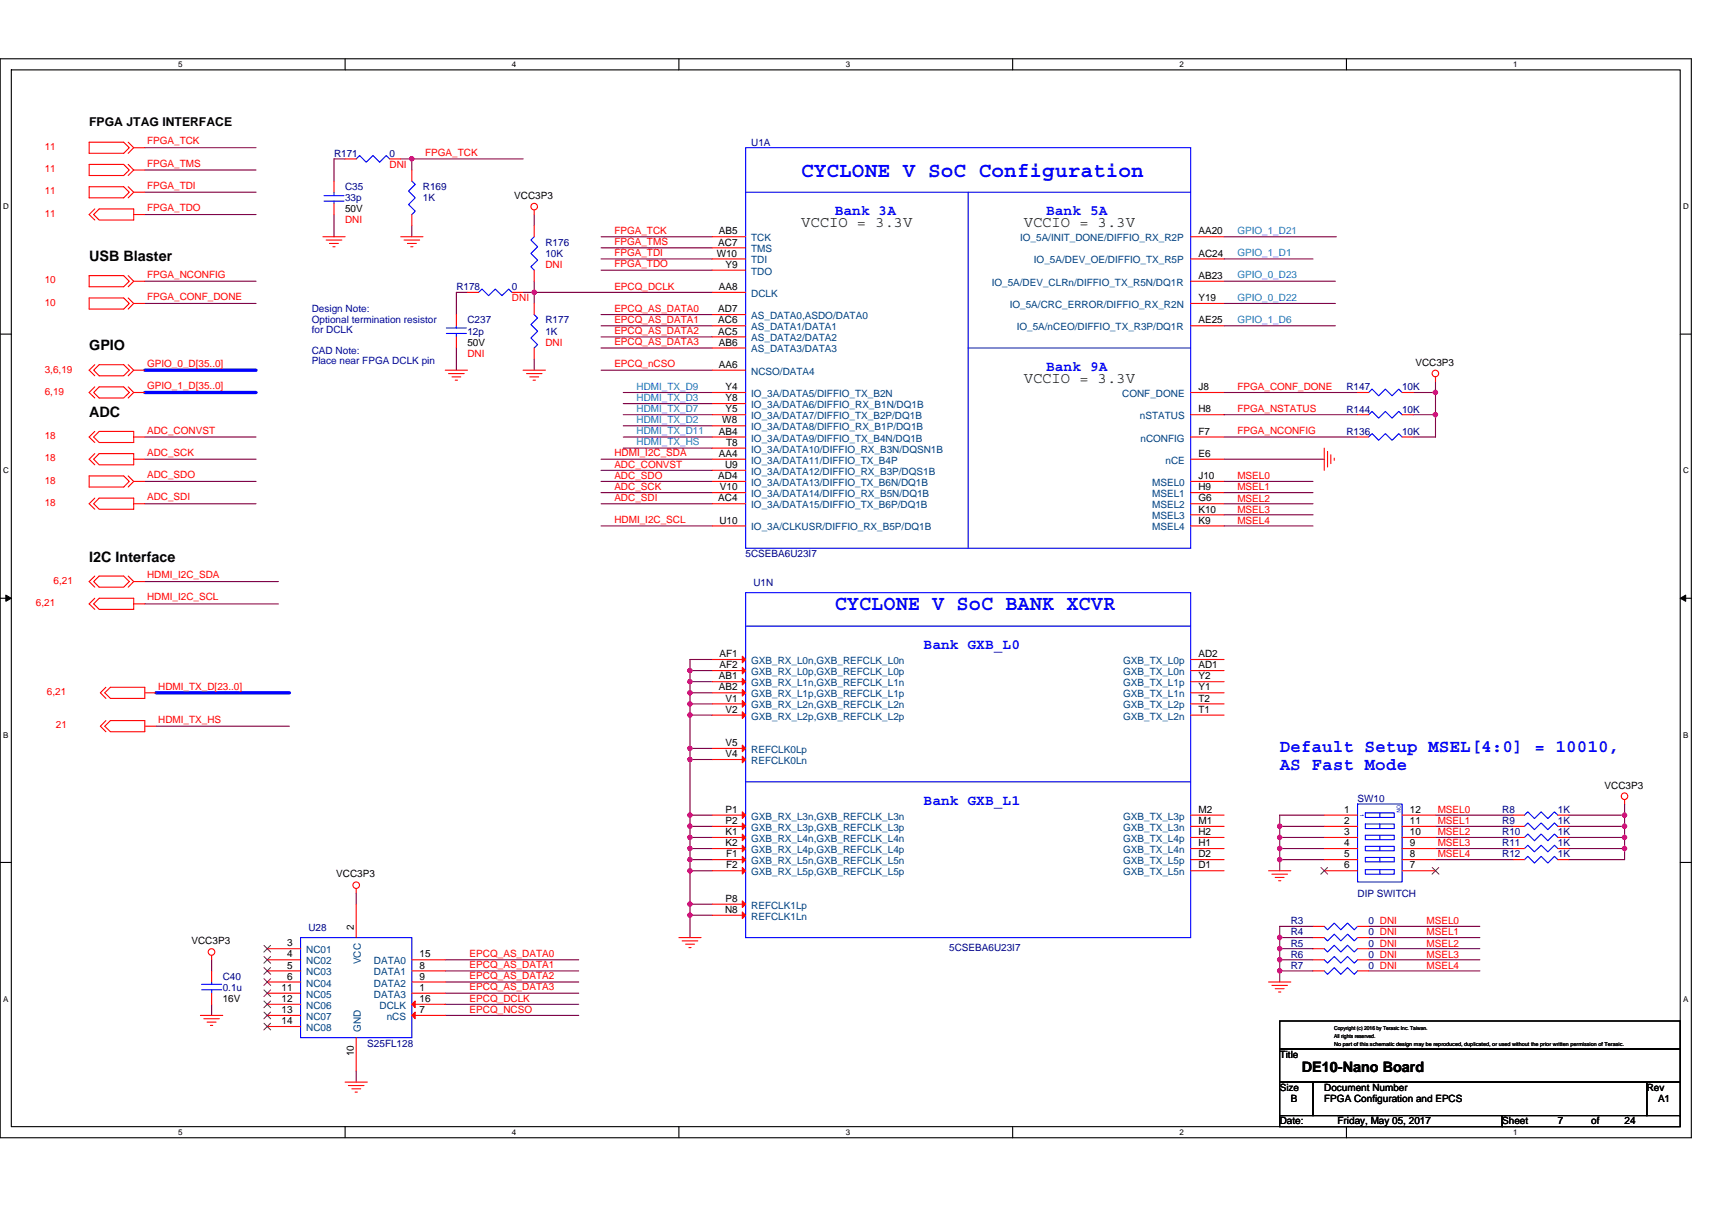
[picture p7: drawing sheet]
<svg xmlns="http://www.w3.org/2000/svg" width="297mm" height="210mm" viewBox="0 0 297 210" stroke-linecap="round" stroke-linejoin="round" font-family="sans-serif">
<path d="M0 10.2h293.5v187.2h-293.5zM2 12.1h289.5v183.4h-289.5z" fill="none" stroke="#000" stroke-width=".19"/>
<g fill="#fff">
<path d="M30.9 10.4h.8v1.6h-.8z"/>
<path d="M30.9 195.7h.8v1.6h-.8z"/>
</g>
<path d="M59.9 10.2v1.9M59.9 195.5v1.9" fill="none" stroke="#000" stroke-width=".19"/>
<g fill="#fff">
<path d="M88.8 10.4h.8v1.6h-.8z"/>
<path d="M88.8 195.7h.8v1.6h-.8z"/>
</g>
<path d="M117.8 10.2v1.9M117.8 195.5v1.9" fill="none" stroke="#000" stroke-width=".19"/>
<g fill="#fff">
<path d="M146.7 10.4h.8v1.6h-.8z"/>
<path d="M146.7 195.7h.8v1.6h-.8z"/>
</g>
<path d="M175.7 10.2v1.9M175.7 195.5v1.9" fill="none" stroke="#000" stroke-width=".19"/>
<g fill="#fff">
<path d="M204.7 10.4h.7v1.6h-.7z"/>
<path d="M204.7 195.7h.7v1.6h-.7z"/>
</g>
<path d="M233.6 10.2v1.9M233.6 195.5v1.9" fill="none" stroke="#000" stroke-width=".19"/>
<g fill="#fff">
<path d="M262.6 10.4h.7v1.6h-.7z"/>
<path d="M262.6 195.7h.7v1.6h-.7z"/>
<path d="M.5 35.1h1v1.5h-1z"/>
<path d="M292 35.1h1v1.5h-1z"/>
<path d="M.5 80.9h1v1.5h-1z"/>
<path d="M292 80.9h1v1.5h-1z"/>
</g>
<path d="M0 58h2M291.5 58h2" fill="none" stroke="#000" stroke-width=".19"/>
<g fill="#fff">
<path d="M.5 126.7h.9v1.6h-.9z"/>
<path d="M292 126.7h.9v1.6h-.9z"/>
</g>
<path d="M0 103.8h2M291.5 103.8h2" fill="none" stroke="#000" stroke-width=".19"/>
<path d="M1 103.3l1 .5-1 .6zM291.5 103.8l1-.5v1.1z" fill="#000" stroke="#000" stroke-width=".17"/>
<g fill="#fff">
<path d="M.5 172.6h.9v1.5h-.9z"/>
<path d="M292 172.6h.9v1.5h-.9z"/>
</g>
<path d="M0 149.7h2M291.5 149.7h2M222 177.2h69.5v4.8h-69.5zM222 182h69.5v5.8h-69.5zM222 187.8h5.8v5.8h-5.8zM222 193.6h38.6v1.9h-38.6zM227.8 187.8h57.9v5.8h-57.9zM260.6 193.6h30.9v1.9h-30.9zM285.7 187.8h5.8v5.8h-5.8z" fill="none" stroke="#000" stroke-width=".19"/>
<g fill="none" stroke="#800040" stroke-width=".19">
<path d="M25.1 37.2h19.3M25.1 25.6h19.3M25.1 29.5h19.3M25.1 33.4h19.3M58 37.2v3.9M59.9 27.6h-1.9v3.8M69.5 27.6h2M71.5 39.2v1.9M71.5 27.6v1.9M71.5 27.6h19.3M92.7 37.2v2M25.1 48.8h19.3"/>
<path d="M25.1 52.7h19.3M81.1 50.7h-1.9v3.9M90.8 50.7h1.9M92.7 50.7v2M92.7 48.8v1.9M92.7 50.7h30.9M104.3 43h19.3M104.3 46.9h19.3M104.3 44.9h19.3M104.3 41.1h19.3M104.3 58.5h19.3M104.3 54.6h19.3"/>
<path d="M104.3 56.5h19.3M212.4 48.8h19.3M212.4 52.7h19.3M212.4 56.5h19.3M212.4 44.9h15.4M212.4 41.1h19.5M25.1 75.8h19.3M25.1 79.7h19.3M79.2 60.4v3.8M92.7 62.3v1.9M104.3 64.2h19.3M104.3 60.4h19.3"/>
<path d="M104.3 79.7h19.3M108.1 68.1h15.5M108.1 70h15.5M108.1 72h15.5M108.1 73.9h15.5M108.1 75.8h15.5M108.1 77.8h15.5M212.4 79.7h17.4M212.4 75.8h23.1M212.4 72h23.1M212.4 68.1h23.1M245.2 68.1h3.9"/>
<path d="M245.2 72h3.9v3.8h-3.9M249.1 66.2v1.9M249.1 68.1v3.9M25.1 83.5h19.3M25.1 87.4h19.3M104.3 85.5h19.3M104.3 87.4h19.3M104.3 83.5h19.3M104.3 81.6h19.3M104.3 91.3h19.3M212.4 85.5h15.4M212.4 83.5h15.4"/>
<path d="M212.4 91.3h15.4M212.4 87.4h15.4M212.4 89.3h15.4M25.1 104.8h23.2M25.1 100.9h23.2M119.7 116.4v1.9M119.7 118.3v1.9M119.7 116.4h3.9M119.7 118.3h3.9M123.6 114.4h-3.9v2M27.1 126h23.1M119.7 120.2v2"/>
<path d="M119.7 122.2v1.9M119.7 124.1v5.8M119.7 129.9v1.9M119.7 131.8v9.7M119.7 120.2h3.9M119.7 122.2h3.9M119.7 124.1h3.9M119.7 129.9h3.9M119.7 131.8h3.9M281.9 139.5v2M61.8 155v1.9M119.7 141.5v1.9"/>
<path d="M119.7 143.4v1.9M119.7 145.3v2M119.7 147.3v1.9M119.7 149.2v1.9M119.7 151.1v5.8M119.7 156.9v1.9M119.7 158.8v3.9M119.7 141.5h3.9M119.7 143.4h3.9M119.7 145.3h3.9M119.7 147.3h3.9M119.7 149.2h3.9"/>
<path d="M119.7 151.1h3.9M119.7 156.9h3.9M119.7 158.8h3.9M222 145.3v2M222 147.3v1.9M222 149.2v1.9M222 143.4v1.9M222 143.4h7.8M222 145.3h7.8M222 147.3h7.8M222 149.2h7.8M229.8 141.5h-7.8v1.9"/>
<path d="M249.1 145.3h13.5M249.1 147.3h13.5M249.1 143.4h13.5M249.1 141.5h13.5M249.1 149.2h13.5M272.2 143.4h9.7M272.2 145.3h9.7M272.2 147.3h9.7M272.2 141.5h9.7M281.9 147.3v1.9h-9.7M281.9 143.4v1.9M281.9 145.3v2"/>
<path d="M281.9 141.5v1.9M36.7 166.6v1.9M36.7 174.3v1.9M77.3 166.6h23.1M77.3 174.3h23.1M77.3 176.2h23.1M77.3 172.4h23.1M77.3 170.4h23.1M77.3 168.5h23.1M222 166.6v1.9M222 164.6v2M222 168.5v1.9"/>
<path d="M222 162.7v1.9M222 168.5h5.8M222 166.6h5.8M222 164.6h5.8M222 162.7h5.8M227.8 160.8h-5.8v1.9M237.5 160.8h19.3M237.5 162.7h19.3M237.5 164.6h19.3M237.5 166.6h19.3M237.5 168.5h19.3M61.8 185.9v1.9"/>
</g>
<g fill="#f0f" stroke="#f0f" stroke-width=".19">
<circle cx="249" cy="72" r=".38"/>
<circle cx="249" cy="68.1" r=".38"/>
<circle cx="71.4" cy="27.6" r=".38"/>
<circle cx="92.7" cy="50.7" r=".38"/>
<circle cx="281.9" cy="143.4" r=".38"/>
<circle cx="281.9" cy="145.3" r=".38"/>
<circle cx="222" cy="145.3" r=".38"/>
<circle cx="222" cy="143.4" r=".38"/>
<circle cx="281.9" cy="141.5" r=".38"/>
<circle cx="222" cy="149.2" r=".38"/>
<circle cx="222" cy="147.2" r=".38"/>
<circle cx="281.9" cy="147.2" r=".38"/>
<circle cx="222" cy="168.5" r=".38"/>
<circle cx="222" cy="166.5" r=".38"/>
<circle cx="222" cy="164.6" r=".38"/>
<circle cx="222" cy="162.7" r=".38"/>
<circle cx="119.7" cy="116.4" r=".38"/>
<circle cx="119.7" cy="149.2" r=".38"/>
<circle cx="119.7" cy="120.2" r=".38"/>
<circle cx="119.7" cy="118.3" r=".38"/>
<circle cx="119.7" cy="122.2" r=".38"/>
<circle cx="119.7" cy="129.9" r=".38"/>
<circle cx="119.7" cy="124.1" r=".38"/>
<circle cx="119.7" cy="131.8" r=".38"/>
<circle cx="119.7" cy="141.5" r=".38"/>
<circle cx="119.7" cy="145.3" r=".38"/>
<circle cx="119.7" cy="143.4" r=".38"/>
<circle cx="119.7" cy="147.2" r=".38"/>
<circle cx="119.7" cy="156.9" r=".38"/>
<circle cx="119.7" cy="151.1" r=".38"/>
<circle cx="119.7" cy="158.8" r=".38"/>
</g>
<path d="M25.1 64.2h19.3M25.1 68.1h19.3M27.1 120.2h23.1" fill="none" stroke="#00f" stroke-width=".57"/>
<g fill="none" stroke="#f00" stroke-width=".19">
<path d="M15.5 24.7h6l.9 .9-.9 1h-6zM15.5 32.4h6l.9 1-.9 .9h-6zM15.5 28.5h6l.9 1-.9 1h-6zM16.4 36.3l-.9 .9 .9 1M17.2 36.3h6v1.9h-6l-.9-1zM22.2 24.7l1 .9M22.2 32.4l1 1M22.2 28.5l1 1M23.2 25.6l-1 1M23.2 33.4l-1 .9M23.2 29.5l-1 1M23.2 25.6h1.9"/>
<path d="M23.2 33.4h1.9M23.2 29.5h1.9M23.2 37.2h1.9M58 35.3v1.9M58 31.4v2M59.9 27.6h1.9M67.6 27.6h1.9M71.5 37.2v2M71.5 29.5v1.9M92.7 36.4v.8M92.7 39.2v1.9M15.5 47.8h6l.9 1-.9 1h-6z"/>
<path d="M15.5 51.7h6l.9 1-.9 .9h-6zM22.2 47.8l1 1M22.2 51.7l1 1M23.2 48.8l-1 1M23.2 52.7l-1 .9M23.2 48.8h1.9M23.2 52.7h1.9M56 41.1h3.9M56.6 41.7h2.7M57.2 42.2h1.5M57.8 42.8h.3M69.5 41.1h3.9"/>
<path d="M70.1 41.7h2.7M70.7 42.2h1.5M71.3 42.8h.3M79.2 54.6v1.9M79.2 58.5v1.9M81.1 50.7h1.9M88.8 50.7h2M92.7 52.7v1.9M92.7 46.9v1.9M123.6 46.9h5.8M123.6 43h5.8M123.6 41.1h5.8"/>
<path d="M123.6 58.5h5.8M123.6 44.9h5.8M123.6 56.5h5.8M123.6 50.7h5.8M123.6 54.6h5.8M206.6 41.1h5.8M206.6 52.7h5.8M206.6 56.5h5.8M206.6 44.9h5.8M206.6 48.8h5.8M16.4 63.3l-.9 .9 .9 1M16.4 74.9l-.9 .9 .9 1"/>
<path d="M16.4 78.7l-.9 1 .9 1M16.4 67.1l-.9 1 .9 1M17.2 63.3h4.3l.9 .9-.9 1h-4.3l-.9-1zM17.2 67.1h4.3l.9 1-.9 1h-4.3l-.9-1zM17.2 74.9h6v1.9h-6l-.9-1zM17.2 78.7h6v2h-6l-.9-1zM22.2 63.3l1 .9M22.2 67.1l1 1M23.2 64.2l-1 1M23.2 68.1l-1 1M23.2 64.2h1.9M23.2 68.1h1.9"/>
<path d="M23.2 75.8h1.9M23.2 79.7h1.9M77.3 64.2h3.8M77.8 64.8h2.7M78.4 65.4h1.5M79 66h.4M90.8 64.2h3.8M91.4 64.8h2.6M91.9 65.4h1.6M92.5 66h.4M92.7 60.4v1.9M123.6 64.2h5.8"/>
<path d="M123.6 60.4h5.8M123.6 70h5.8M123.6 68.1h5.8M123.6 73.9h5.8M123.6 72h5.8M123.6 77.8h5.8M123.6 75.8h5.8M123.6 79.7h5.8M206.6 68.1h5.8M206.6 72h5.8M206.6 79.7h5.8M206.6 75.8h5.8"/>
<path d="M229.8 77.8v3.8M230.3 78.3v2.7M230.9 78.9v1.6M231.5 79.5v.4M235.5 68.1h2M235.5 72h2M235.5 75.8h2M243.3 68.1h1.9M243.3 72h1.9M243.3 75.8h1.9M249.1 65.4v.8M15.5 82.6h6l.9 .9-.9 1h-6z"/>
<path d="M16.4 86.4l-.9 1 .9 1M16.4 100l-.9 .9 .9 1M17.2 86.4h6v2h-6l-.9-1zM22.2 82.6l1 .9M22.2 100l1 .9M23.2 83.5l-1 1M23.2 83.5h1.9M23.2 87.4h1.9M123.6 81.6h5.8M123.6 85.5h5.8M123.6 83.5h5.8M123.6 91.3h5.8"/>
<path d="M123.6 87.4h5.8M206.6 83.5h5.8M206.6 85.5h5.8M206.6 87.4h5.8M206.6 89.3h5.8M206.6 91.3h5.8M16.3 100.9l.9-.9h4.3l.9 .9-.9 1h-4.3zM16.4 103.8l-.9 1 .9 .9M17.2 103.8h6v1.9h-6l-.9-.9zM18.4 119.3l-1 .9 1 1M23.2 100.9l-1 1M23.2 100.9h1.9"/>
<path d="M23.2 104.8h1.9M123.6 114.4h5.8M123.6 116.4h5.8M123.6 118.3h5.8M206.6 114.4h5.8M206.6 116.4h5.8M206.6 118.3h5.8M18.2 120.2l1-.9h5.9v1.9h-5.9zM18.4 125.1l-1 .9 1 1M19.2 125.1h5.9v1.9h-5.9l-1-1zM25.1 120.2h2M25.1 126h2"/>
<path d="M123.6 129.9h5.8M123.6 131.8h5.8M123.6 120.2h5.8M123.6 122.2h5.8M123.6 124.1h5.8M206.6 120.2h5.8M206.6 122.2h5.8M206.6 124.1h5.8M281.9 138.8v.7M61.8 154.2v.8M61.8 156.9v5.8M123.6 141.5h5.8"/>
<path d="M123.6 143.4h5.8M123.6 145.3h5.8M123.6 147.3h5.8M123.6 149.2h5.8M123.6 151.1h5.8M123.6 156.9h5.8M123.6 158.8h5.8M206.6 141.5h5.8M206.6 143.4h5.8M206.6 145.3h5.8M206.6 147.3h5.8M206.6 149.2h5.8"/>
<path d="M206.6 151.1h5.8M220.1 151.1h3.9M220.7 151.7h2.7M221.3 152.3h1.5M221.8 152.8h.4M229.8 141.5h5.7M229.8 143.4h5.7M229.8 145.3h5.7M229.8 147.3h5.7M229.8 149.2h5.7M229.8 151.1h5.7M243.3 141.5h5.8"/>
<path d="M243.3 143.4h5.8M243.3 145.3h5.8M243.3 147.3h5.8M243.3 149.2h5.8M243.3 151.1h5.8M262.6 145.3h1.9M262.6 149.2h1.9M262.6 143.4h1.9M262.6 141.5h1.9M262.6 147.3h1.9M270.3 145.3h1.9M270.3 149.2h1.9"/>
<path d="M270.3 143.4h1.9M270.3 141.5h1.9M270.3 147.3h1.9M34.8 176.2h3.8M35.4 176.8h2.7M35.9 177.4h1.6M36.5 177.9h.4M36.7 165.8v.8M36.7 168.5v1.9M36.7 172.4v1.9M46.4 164.6h5.8M46.4 166.6h5.8"/>
<path d="M46.4 168.5h5.8M46.4 170.4h5.8M46.4 172.4h5.8M46.4 174.3h5.8M46.4 176.2h5.8M46.4 178.1h5.8M71.5 176.2h5.8M71.5 168.5h5.8M71.5 174.3h5.8M71.5 166.6h5.8M71.5 170.4h5.8M71.5 172.4h5.8"/>
<path d="M117.8 162.7h3.8M118.4 163.3h2.7M119 163.9h1.5M119.5 164.4h.4M220.1 170.4h3.9M220.7 171h2.7M221.3 171.6h1.5M221.8 172.1h.4M227.8 166.6h2M227.8 162.7h2M227.8 168.5h2M227.8 164.6h2"/>
<path d="M227.8 160.8h2M235.5 166.6h2M235.5 162.7h2M235.5 168.5h2M235.5 164.6h2M235.5 160.8h2M59.9 187.8h3.8M60.4 188.4h2.8M61 189h1.6M61.6 189.5h.4M61.8 180.1v5.8"/>
<circle cx="92.7" cy="35.9" r=".57"/>
<circle cx="249" cy="64.8" r=".57"/>
<circle cx="281.9" cy="138.2" r=".57"/>
<circle cx="61.8" cy="153.6" r=".57"/>
<circle cx="36.7" cy="165.2" r=".57"/>
</g>
<g fill="none" stroke="#00f" stroke-width=".19">
<path d="M56.2 34h3.5M56.2 34.9h3.5M58 34.9v.4M58 33.4v.6M61.8 27.6l.6-.6 1.1 1.2 1.2-1.2 1.2 1.2 1.1-1.2 .6 .6M71.5 31.4l.5 .6-1.1 1.2 1.1 1.1-1.1 1.2 1.1 1.1-.5 .6M129.4 25.6h77.2v69.5h-77.2zM129.4 33.4h77.2M168 33.4v61.7M77.4 57.9h3.5M77.4 56.9h3.5M79.2 56.5v.4"/>
<path d="M79.2 57.9v.6M83 50.7l.6-.5 1.2 1.1 1.1-1.1 1.2 1.1 1.2-1.1 .5 .5M92.7 54.6l.6 .6-1.2 1.1 1.2 1.2-1.2 1.2 1.2 1.1-.6 .6M92.7 41.1l-.6 .6 1.2 1.1-1.2 1.2 1.2 1.1-1.2 1.2 .6 .6M168 60.4h38.6M237.5 68.1l.6-.6 1.1 1.2 1.2-1.2 1.1 1.2 1.2-1.2 .6 .6M237.5 72l.6-.6 1.1 1.2 1.2-1.2 1.1 1.2 1.2-1.2 .6 .6M237.5 75.8l.6-.6 1.1 1.2 1.2-1.2 1.1 1.2 1.2-1.2 .6 .6M129.4 102.8h77.2v59.9h-77.2zM129.4 108.6h77.2M129.4 135.7h77.2M235.5 139.5h7.8v13.6h-7.8z"/>
<path d="M236.9 141.1h5v.8h-5zM236.9 143h5v.8h-5zM236.9 144.9h5v.8h-5zM236.9 146.9h5v.7h-5zM236.9 148.8h5v.8h-5zM236.9 150.9h5v.8h-5zM239.4 141.1v.8M239.4 143v.8M239.4 144.9v.8M239.4 146.9v.7M239.4 148.8v.8M239.4 150.9v.8"/>
<path d="M264.5 145.3l.6-.6 1.1 1.2 1.2-1.2 1.2 1.2 1.1-1.2 .6 .6M264.5 149.2l.6-.6 1.1 1.2 1.2-1.2 1.2 1.2 1.1-1.2 .6 .6M264.5 143.4l.6-.6 1.1 1.2 1.2-1.2 1.2 1.2 1.1-1.2 .6 .6M264.5 141.5l.6-.6 1.1 1.1 1.2-1.1 1.2 1.1 1.1-1.1 .6 .6M264.5 147.3l.6-.6 1.1 1.1 1.2-1.1 1.2 1.1 1.1-1.1 .6 .6M35 171.8h3.5M35 170.8h3.5M36.7 170.4v.4M36.7 171.8v.6M52.2 162.7h19.3v17.4h-19.3zM229.8 166.6l.5 .5 1.2-1.1 1.1 1.1 1.2-1.1 1.2 1.1 .5-.5M229.8 162.7l.5 .6 1.2-1.2 1.1 1.2 1.2-1.2 1.2 1.2 .5-.6"/>
<path d="M229.8 168.5l.5 .6 1.2-1.2 1.1 1.2 1.2-1.2 1.2 1.2 .5-.6M229.8 164.6l.5 .6 1.2-1.2 1.1 1.2 1.2-1.2 1.2 1.2 .5-.6M229.8 160.8l.5 .6 1.2-1.2 1.1 1.2 1.2-1.2 1.2 1.2 .5-.6"/>
</g>
<g fill="#f00" stroke="#f00" stroke-width=".19">
<path d="M128.8 129.3l.6 .6-.6 .6z"/>
<path d="M128.8 131.2l.6 .6-.6 .6z"/>
<path d="M128.8 113.9l.6 .5-.6 .6z"/>
<path d="M128.8 115.8l.6 .6-.6 .5z"/>
<path d="M128.8 117.7l.6 .6-.6 .6z"/>
<path d="M128.8 119.7l.6 .5-.6 .6z"/>
<path d="M128.8 121.6l.6 .6-.6 .5z"/>
<path d="M128.8 123.5l.6 .6-.6 .6z"/>
<path d="M128.8 140.9l.6 .6-.6 .5z"/>
<path d="M128.8 142.8l.6 .6-.6 .6z"/>
<path d="M128.8 144.8l.6 .5-.6 .6z"/>
<path d="M128.8 146.7l.6 .6-.6 .5z"/>
<path d="M128.8 148.6l.6 .6-.6 .6z"/>
<path d="M128.8 150.5l.6 .6-.6 .6z"/>
<path d="M128.8 156.3l.6 .6-.6 .6z"/>
<path d="M128.8 158.3l.6 .5-.6 .6z"/>
<path d="M71.5 176.2l.5-.6v1.2z"/>
<path d="M71.5 174.3l.5-.6v1.2z"/>
</g>
<g fill="none" stroke="#804000" stroke-width=".17">
<path d="M229.2 150.5l1.2 1.2M230.3 150.5l-1.1 1.2M248.5 150.5l1.2 1.2M249.6 150.5l-1.1 1.2M45.8 164.1l1.2 1.1M45.8 166l1.2 1.2M45.8 167.9l1.2 1.2M45.8 169.8l1.2 1.2M45.8 171.8l1.2 1.2M45.8 173.7l1.2 1.2M45.8 175.6l1.2 1.2M45.8 177.6l1.2 1.1"/>
<path d="M46.9 164.1l-1.1 1.1M46.9 166l-1.1 1.2M46.9 167.9l-1.1 1.2M46.9 169.8l-1.1 1.2M46.9 171.8l-1.1 1.2M46.9 173.7l-1.1 1.2M46.9 175.6l-1.1 1.2M46.9 177.6l-1.1 1.1"/>
</g>
<g font-size="3.7" fill="#00f">
<text x="139" y="30.6">CYCLONE V SoC Configuration</text>
<text x="144.8" y="105.9">CYCLONE V SoC BANK XCVR</text>
</g>
<g font-size="3.1" fill="#00f">
<text x="222" y="130.5">Default Setup MSEL[4:0] = 10010,</text>
<text x="222" y="133.6">AS Fast Mode</text>
</g>
<g font-size="2.7" fill="#008000">
<text x="139" y="39.4">VCCIO = 3.3V</text>
<text x="177.6" y="39.4">VCCIO = 3.3V</text>
<text x="177.6" y="66.4">VCCIO = 3.3V</text>
</g>
<g font-size="2.5" fill="#00f">
<text x="144.8" y="37.4">Bank 3A</text>
<text x="181.5" y="37.4">Bank 5A</text>
<text x="181.5" y="64.4">Bank 9A</text>
<text x="160.2" y="112.7">Bank GXB_L0</text>
<text x="160.2" y="139.7">Bank GXB_L1</text>
</g>
<g font-size="2.5">
<text x="15.5" y="45.3">USB Blaster</text>
<text x="15.5" y="60.8">GPIO</text>
<text x="15.5" y="72.3">ADC</text>
<text x="15.5" y="97.5">I2C Interface</text>
<text x="225.9" y="186.1">DE10-Nano Board</text>
</g>
<text font-size="2.1" x="15.5" y="21.8">FPGA JTAG INTERFACE</text>
<g font-size="1.7" fill="#f00">
<text x="7.8" y="26">11</text>
<text x="7.8" y="29.9">11</text>
<text x="25.5" y="25.1">FPGA_TCK</text>
<text x="25.5" y="28.9">FPGA_TMS</text>
<text x="67.6" y="29.1">DNI</text>
<text x="73.8" y="27.1">FPGA_TCK</text>
<text x="7.8" y="33.7">11</text>
<text x="25.5" y="32.8">FPGA_TDI</text>
<text x="7.8" y="37.6">11</text>
<text x="25.5" y="36.6">FPGA_TDO</text>
<text x="59.9" y="38.8">DNI</text>
<text x="106.6" y="40.6">FPGA_TCK</text>
<text x="94.6" y="46.5">DNI</text>
<text x="106.6" y="42.5">FPGA_TMS</text>
<text x="106.6" y="46.4">FPGA_TDO</text>
<text x="106.6" y="44.4">FPGA_TDI</text>
<text x="7.8" y="49.2">10</text>
<text x="7.8" y="53">10</text>
<text x="25.5" y="48.2">FPGA_NCONFIG</text>
<text x="25.5" y="52.1">FPGA_CONF_DONE</text>
<text x="88.8" y="52.3">DNI</text>
<text x="106.6" y="50.2">EPCQ_DCLK</text>
<text x="106.6" y="58">EPCQ_AS_DATA2</text>
<text x="106.6" y="54.1">EPCQ_AS_DATA0</text>
<text x="106.6" y="59.9">EPCQ_AS_DATA3</text>
<text x="106.6" y="56">EPCQ_AS_DATA1</text>
<text x="7.8" y="64.6">3,6,19</text>
<text x="25.5" y="63.7">GPIO_0_D[35..0]</text>
<text x="81.1" y="61.9">DNI</text>
<text x="94.6" y="60">DNI</text>
<text x="106.6" y="63.8">EPCQ_nCSO</text>
<text x="7.8" y="68.5">6,19</text>
<text x="25.5" y="67.5">GPIO_1_D[35..0]</text>
<text x="214.7" y="71.5">FPGA_NSTATUS</text>
<text x="214.7" y="67.6">FPGA_CONF_DONE</text>
<text x="7.8" y="76.2">18</text>
<text x="25.5" y="75.2">ADC_CONVST</text>
<text x="214.7" y="75.4">FPGA_NCONFIG</text>
<text x="7.8" y="83.9">18</text>
<text x="7.8" y="80.1">18</text>
<text x="25.5" y="83">ADC_SDO</text>
<text x="25.5" y="79.1">ADC_SCK</text>
<text x="106.6" y="83.1">ADC_SDO</text>
<text x="106.6" y="81.1">ADC_CONVST</text>
<text x="106.6" y="79.2">HDMI_I2C_SDA</text>
<text x="214.7" y="83.2">MSEL0</text>
<text x="7.8" y="87.8">18</text>
<text x="25.5" y="86.8">ADC_SDI</text>
<text x="106.6" y="85">ADC_SCK</text>
<text x="106.6" y="86.9">ADC_SDI</text>
<text x="214.7" y="85.1">MSEL1</text>
<text x="214.7" y="87">MSEL2</text>
<text x="214.7" y="89">MSEL3</text>
<text x="106.6" y="90.8">HDMI_I2C_SCL</text>
<text x="214.7" y="90.9">MSEL4</text>
<text x="9.3" y="101.3">6,21</text>
<text x="25.5" y="100.4">HDMI_I2C_SDA</text>
<text x="6.2" y="105.2">6,21</text>
<text x="25.5" y="104.2">HDMI_I2C_SCL</text>
<text x="27.4" y="119.7">HDMI_TX_D[23..0]</text>
<text x="8.1" y="120.6">6,21</text>
<text x="27.4" y="125.4">HDMI_TX_HS</text>
<text x="9.7" y="126.4">21</text>
<text x="249.4" y="141.1">MSEL0</text>
<text x="249.4" y="143">MSEL1</text>
<text x="249.4" y="144.9">MSEL2</text>
<text x="249.4" y="146.9">MSEL3</text>
<text x="249.4" y="148.8">MSEL4</text>
<text x="247.5" y="160.4">MSEL0</text>
<text x="81.5" y="166.1">EPCQ_AS_DATA0</text>
<text x="81.5" y="168">EPCQ_AS_DATA1</text>
<text x="247.5" y="162.3">MSEL1</text>
<text x="247.5" y="164.3">MSEL2</text>
<text x="247.5" y="166.2">MSEL3</text>
<text x="81.5" y="173.8">EPCQ_DCLK</text>
<text x="81.5" y="171.9">EPCQ_AS_DATA3</text>
<text x="81.5" y="169.9">EPCQ_AS_DATA2</text>
<text x="247.5" y="168.1">MSEL4</text>
<text x="81.5" y="175.7">EPCQ_NCSO</text>
</g>
<g font-size="1.7" fill="#000080">
<text x="58" y="27.2">R171</text>
<text x="67.6" y="27.2">0</text>
<text x="130.3" y="25.3">U1A</text>
<text x="59.9" y="33">C35</text>
<text x="59.9" y="34.9">33p</text>
<text x="73.4" y="33">R169</text>
<text x="73.4" y="34.9">1K</text>
<text x="94.6" y="42.6">R176</text>
<text x="94.6" y="44.6">10K</text>
<text x="79.2" y="50.4">R178</text>
<text x="88.8" y="50.4">0</text>
<text x="81.1" y="56.1">C237</text>
<text x="81.1" y="58.1">12p</text>
<text x="94.6" y="56.1">R177</text>
<text x="94.6" y="58.1">1K</text>
<text x="233.6" y="67.7">R147</text>
<text x="233.6" y="71.6">R144</text>
<text x="243.3" y="67.7">10K</text>
<text x="243.3" y="71.6">10K</text>
<text x="233.6" y="75.4">R136</text>
<text x="243.3" y="75.4">10K</text>
<text x="129.4" y="96.7">5CSEBA6U23I7</text>
<text x="130.7" y="101.7">U1N</text>
<text x="235.5" y="139.1">SW10</text>
<text x="260.6" y="143">R9</text>
<text x="260.6" y="141.1">R8</text>
<text x="270.3" y="143">1K</text>
<text x="270.3" y="141.1">1K</text>
<text x="260.6" y="144.9">R10</text>
<text x="260.6" y="148.8">R12</text>
<text x="260.6" y="146.9">R11</text>
<text x="270.3" y="144.9">1K</text>
<text x="270.3" y="148.8">1K</text>
<text x="270.3" y="146.9">1K</text>
<text x="235.5" y="155.7">DIP SWITCH</text>
<text x="53.5" y="161.5">U28</text>
<text x="224" y="160.4">R3</text>
<text x="237.5" y="160.4">0 DNI</text>
<text x="164.7" y="165">5CSEBA6U23I7</text>
<text x="224" y="166.2">R6</text>
<text x="224" y="162.3">R4</text>
<text x="224" y="164.3">R5</text>
<text x="237.5" y="166.2">0 DNI</text>
<text x="237.5" y="162.3">0 DNI</text>
<text x="237.5" y="164.3">0 DNI</text>
<text x="38.6" y="170">C40</text>
<text x="38.6" y="172">0.1u</text>
<text x="224" y="168.1">R7</text>
<text x="237.5" y="168.1">0 DNI</text>
<text x="63.7" y="181.6">S25FL128</text>
</g>
<g font-size="1.7">
<text x="89.2" y="34.5">VCC3P3</text>
<text x="59.9" y="36.8">50V</text>
<text x="124.7" y="40.7">AB5</text>
<text x="207.9" y="40.7">AA20</text>
<text x="124.4" y="44.5">W10</text>
<text x="124.6" y="42.6">AC7</text>
<text x="125.9" y="46.5">Y9</text>
<text x="207.9" y="44.5">AC24</text>
<text x="124.7" y="50.3">AA8</text>
<text x="207.9" y="48.4">AB23</text>
<text x="207.9" y="52.3">Y19</text>
<text x="124.6" y="58.1">AC5</text>
<text x="124.6" y="56.1">AC6</text>
<text x="124.6" y="54.2">AD7</text>
<text x="124.7" y="60">AB6</text>
<text x="207.9" y="56.1">AE25</text>
<text x="81.1" y="60">50V</text>
<text x="124.7" y="63.8">AA6</text>
<text x="245.6" y="63.5">VCC3P3</text>
<text x="125.9" y="69.6">Y8</text>
<text x="125.9" y="67.7">Y4</text>
<text x="125.9" y="71.6">Y5</text>
<text x="207.9" y="71.6">H8</text>
<text x="207.9" y="67.7">J8</text>
<text x="124.7" y="75.4">AB4</text>
<text x="125.3" y="73.5">W8</text>
<text x="126" y="77.4">T8</text>
<text x="207.9" y="75.4">F7</text>
<text x="124.6" y="83.1">AD4</text>
<text x="124.7" y="79.3">AA4</text>
<text x="125.8" y="81.2">U9</text>
<text x="207.9" y="83.1">J10</text>
<text x="207.9" y="79.3">E6</text>
<text x="124.6" y="87">AC4</text>
<text x="124.9" y="85.1">V10</text>
<text x="207.9" y="85.1">H9</text>
<text x="207.9" y="87">G6</text>
<text x="207.9" y="88.9">K10</text>
<text x="124.8" y="90.9">U10</text>
<text x="207.9" y="90.9">K9</text>
<text x="124.7" y="117.9">AB1</text>
<text x="124.7" y="119.8">AB2</text>
<text x="124.8" y="114">AF1</text>
<text x="124.8" y="116">AF2</text>
<text x="207.9" y="114">AD2</text>
<text x="207.9" y="116">AD1</text>
<text x="207.9" y="117.9">Y2</text>
<text x="207.9" y="119.8">Y1</text>
<text x="125.9" y="121.8">V1</text>
<text x="125.9" y="123.7">V2</text>
<text x="207.9" y="121.8">T2</text>
<text x="207.9" y="123.7">T1</text>
<text x="125.9" y="129.5">V5</text>
<text x="125.9" y="131.4">V4</text>
<text x="278.4" y="136.8">VCC3P3</text>
<text x="125.9" y="141.1">P1</text>
<text x="125.9" y="143">P2</text>
<text x="207.9" y="141.1">M2</text>
<text x="207.9" y="143">M1</text>
<text x="233.2" y="141.1">1</text>
<text x="233.2" y="143">2</text>
<text x="244.6" y="141.1">12</text>
<text x="244.6" y="143">11</text>
<text x="125.9" y="144.9">K1</text>
<text x="125.9" y="146.9">K2</text>
<text x="126" y="148.8">F1</text>
<text x="207.9" y="144.9">H2</text>
<text x="207.9" y="146.9">H1</text>
<text x="207.9" y="148.8">D2</text>
<text x="233.2" y="144.9">3</text>
<text x="233.2" y="146.9">4</text>
<text x="233.2" y="148.8">5</text>
<text x="244.6" y="144.9">10</text>
<text x="244.6" y="146.9">9</text>
<text x="244.6" y="148.8">8</text>
<text x="58.3" y="152.3">VCC3P3</text>
<text x="126" y="150.7">F2</text>
<text x="207.9" y="150.7">D1</text>
<text x="233.2" y="150.7">6</text>
<text x="244.6" y="150.7">7</text>
<text x="61.4" y="161.4" transform="rotate(-90 61.4 161.4)">2</text>
<text x="125.8" y="158.4">N8</text>
<text x="125.9" y="156.5">P8</text>
<text x="33.2" y="163.9">VCC3P3</text>
<text x="49.8" y="164.2">3</text>
<text x="49.8" y="166.2">4</text>
<text x="72.8" y="166.2">15</text>
<text x="38.6" y="173.9">16V</text>
<text x="48.8" y="172">11</text>
<text x="48.8" y="173.9">12</text>
<text x="49.8" y="168.1">5</text>
<text x="49.8" y="170">6</text>
<text x="72.8" y="168.1">8</text>
<text x="72.8" y="170">9</text>
<text x="72.8" y="172">1</text>
<text x="72.8" y="173.9">16</text>
<text x="48.8" y="175.8">13</text>
<text x="48.8" y="177.7">14</text>
<text x="72.8" y="175.8">7</text>
<text x="61.4" y="183.3" transform="rotate(-90 61.4 183.3)">10</text>
<text x="222" y="183.6">Title</text>
<text x="222" y="189.3">Size</text>
<text x="224" y="191.3">B</text>
<text x="229.8" y="189.3">Document Number</text>
<text x="229.8" y="191.3">FPGA Configuration and EPCS</text>
<text x="285.7" y="189.3">Rev</text>
<text x="287.7" y="191.3">A1</text>
<text x="222" y="195.1">Date:</text>
<text x="232.1" y="195.1">Friday, May 05, 2017</text>
<text x="260.6" y="195.1">Sheet</text>
<text x="270.3" y="195.1">7</text>
<text x="276.1" y="195.1">of</text>
<text x="281.9" y="195.1">24</text>
</g>
<g font-size="1.7" fill="#004080">
<text x="130.3" y="41.9">TCK</text>
<text x="177" y="41.9">IO_5A/INIT_DONE/DIFFIO_RX_R2P</text>
<text x="130.3" y="47.7">TDO</text>
<text x="130.3" y="43.8">TMS</text>
<text x="130.3" y="45.7">TDI</text>
<text x="179.4" y="45.7">IO_5A/DEV_OE/DIFFIO_TX_R5P</text>
<text x="130.3" y="51.5">DCLK</text>
<text x="172.1" y="49.6">IO_5A/DEV_CLRn/DIFFIO_TX_R5N/DQ1R</text>
<text x="175.2" y="53.4">IO_5A/CRC_ERROR/DIFFIO_RX_R2N</text>
<text x="130.3" y="59.2">AS_DATA2/DATA2</text>
<text x="130.3" y="57.3">AS_DATA1/DATA1</text>
<text x="130.3" y="55.4">AS_DATA0,ASDO/DATA0</text>
<text x="176.4" y="57.3">IO_5A/nCEO/DIFFIO_TX_R3P/DQ1R</text>
<text x="130.3" y="65">NCSO/DATA4</text>
<text x="130.3" y="61.2">AS_DATA3/DATA3</text>
<text x="130.3" y="70.8">IO_3A/DATA6/DIFFIO_RX_B1N/DQ1B</text>
<text x="130.3" y="68.9">IO_3A/DATA5/DIFFIO_TX_B2N</text>
<text x="194.7" y="68.9">CONF_DONE</text>
<text x="130.3" y="74.7">IO_3A/DATA8/DIFFIO_RX_B1P/DQ1B</text>
<text x="130.3" y="72.7">IO_3A/DATA7/DIFFIO_TX_B2P/DQ1B</text>
<text x="130.3" y="76.6">IO_3A/DATA9/DIFFIO_TX_B4N/DQ1B</text>
<text x="197.8" y="72.7">nSTATUS</text>
<text x="197.9" y="76.6">nCONFIG</text>
<text x="130.3" y="78.5">IO_3A/DATA10/DIFFIO_RX_B3N/DQSN1B</text>
<text x="130.3" y="82.4">IO_3A/DATA12/DIFFIO_RX_B3P/DQS1B</text>
<text x="130.3" y="80.5">IO_3A/DATA11/DIFFIO_TX_B4P</text>
<text x="202.2" y="80.5">nCE</text>
<text x="130.3" y="86.3">IO_3A/DATA14/DIFFIO_RX_B5N/DQ1B</text>
<text x="130.3" y="84.3">IO_3A/DATA13/DIFFIO_TX_B6N/DQ1B</text>
<text x="130.3" y="88.2">IO_3A/DATA15/DIFFIO_TX_B6P/DQ1B</text>
<text x="199.9" y="84.3">MSEL0</text>
<text x="199.9" y="86.3">MSEL1</text>
<text x="199.9" y="88.2">MSEL2</text>
<text x="130.3" y="92.1">IO_3A/CLKUSR/DIFFIO_RX_B5P/DQ1B</text>
<text x="199.9" y="90.1">MSEL3</text>
<text x="199.9" y="92.1">MSEL4</text>
<text x="130.3" y="115.2">GXB_RX_L0n,GXB_REFCLK_L0n</text>
<text x="130.3" y="117.2">GXB_RX_L0p,GXB_REFCLK_L0p</text>
<text x="130.3" y="119.1">GXB_RX_L1n,GXB_REFCLK_L1n</text>
<text x="194.9" y="115.2">GXB_TX_L0p</text>
<text x="194.9" y="117.2">GXB_TX_L0n</text>
<text x="194.9" y="119.1">GXB_TX_L1p</text>
<text x="130.3" y="121">GXB_RX_L1p,GXB_REFCLK_L1p</text>
<text x="130.3" y="122.9">GXB_RX_L2n,GXB_REFCLK_L2n</text>
<text x="130.3" y="124.9">GXB_RX_L2p,GXB_REFCLK_L2p</text>
<text x="194.9" y="121">GXB_TX_L1n</text>
<text x="194.9" y="122.9">GXB_TX_L2p</text>
<text x="194.9" y="124.9">GXB_TX_L2n</text>
<text x="130.3" y="130.7">REFCLK0Lp</text>
<text x="130.3" y="132.6">REFCLK0Ln</text>
<text x="130.3" y="142.2">GXB_RX_L3n,GXB_REFCLK_L3n</text>
<text x="194.9" y="142.2">GXB_TX_L3p</text>
<text x="130.3" y="144.2">GXB_RX_L3p,GXB_REFCLK_L3p</text>
<text x="130.3" y="146.1">GXB_RX_L4n,GXB_REFCLK_L4n</text>
<text x="130.3" y="148">GXB_RX_L4p,GXB_REFCLK_L4p</text>
<text x="130.3" y="150">GXB_RX_L5n,GXB_REFCLK_L5n</text>
<text x="194.9" y="144.2">GXB_TX_L3n</text>
<text x="194.9" y="146.1">GXB_TX_L4p</text>
<text x="194.9" y="148">GXB_TX_L4n</text>
<text x="194.9" y="150">GXB_TX_L5p</text>
<text x="130.3" y="151.9">GXB_RX_L5p,GXB_REFCLK_L5p</text>
<text x="194.9" y="151.9">GXB_TX_L5n</text>
<text x="130.3" y="157.7">REFCLK1Lp</text>
<text x="130.3" y="159.6">REFCLK1Ln</text>
<text x="53.1" y="165.4">NC01</text>
<text x="53.1" y="167.3">NC02</text>
<text x="62.6" y="167.3" transform="rotate(-90 62.6 167.3)">VCC</text>
<text x="64.9" y="167.3">DATA0</text>
<text x="53.1" y="169.3">NC03</text>
<text x="53.1" y="171.2">NC04</text>
<text x="53.1" y="173.1">NC05</text>
<text x="64.9" y="169.3">DATA1</text>
<text x="64.9" y="171.2">DATA2</text>
<text x="64.9" y="173.1">DATA3</text>
<text x="53.1" y="175.1">NC06</text>
<text x="53.1" y="177">NC07</text>
<text x="53.1" y="178.9">NC08</text>
<text x="62.6" y="179.1" transform="rotate(-90 62.6 179.1)">GND</text>
<text x="65.8" y="175.1">DCLK</text>
<text x="67.1" y="177">nCS</text>
</g>
<g font-size="1.7" fill="#0080ff">
<text x="214.7" y="40.6">GPIO_1_D21</text>
<text x="214.7" y="44.4">GPIO_1_D1</text>
<text x="214.7" y="48.3">GPIO_0_D23</text>
<text x="214.7" y="52.2">GPIO_0_D22</text>
<text x="214.7" y="56">GPIO_1_D6</text>
<text x="110.4" y="67.6">HDMI_TX_D9</text>
<text x="110.4" y="69.6">HDMI_TX_D3</text>
<text x="110.4" y="71.5">HDMI_TX_D7</text>
<text x="110.4" y="73.4">HDMI_TX_D2</text>
<text x="110.4" y="75.4">HDMI_TX_D11</text>
<text x="110.4" y="77.3">HDMI_TX_HS</text>
</g>
<g font-size="1.7" fill="#0000a0">
<text x="54.1" y="54.2">Design Note:</text>
<text x="54.1" y="56">Optional termination resistor</text>
<text x="54.1" y="57.8">for DCLK</text>
<text x="54.1" y="61.4">CAD Note:</text>
<text x="54.1" y="63.2">Place near FPGA DCLK pin</text>
</g>
<g font-size="1.4">
<text x="30.9" y="11.7">5</text>
<text x="88.8" y="11.7">4</text>
<text x="146.7" y="11.7">3</text>
<text x="204.7" y="11.7">2</text>
<text x="262.6" y="11.7">1</text>
<text x=".5" y="36.3">D</text>
<text x="292" y="36.3">D</text>
<text x=".5" y="82.1">C</text>
<text x="292" y="82.1">C</text>
<text x=".5" y="128">B</text>
<text x="292" y="128">B</text>
<text x=".5" y="173.8">A</text>
<text x="292" y="173.8">A</text>
<text x="30.9" y="197">5</text>
<text x="88.8" y="197">4</text>
<text x="146.7" y="197">3</text>
<text x="204.7" y="197">2</text>
<text x="262.6" y="197">1</text>
</g>
<g font-size="1" fill="#00f">
<text x="236" y="141.3" transform="rotate(90 236 141.3)">1</text>
<text x="242.4" y="139.7" transform="rotate(90 242.4 139.7)">ON</text>
</g>
<g font-size="1">
<text x="231.5" y="178.8">Copyright (c) 2016 by Terasic Inc. Taiwan.</text>
<text x="231.5" y="181.5">No part of this schematic design may be reproduced, duplicated, or used without the prior written permission of Terasic.</text>
<text x="231.5" y="180.1">All rights reserved.</text>
</g>
</svg>
